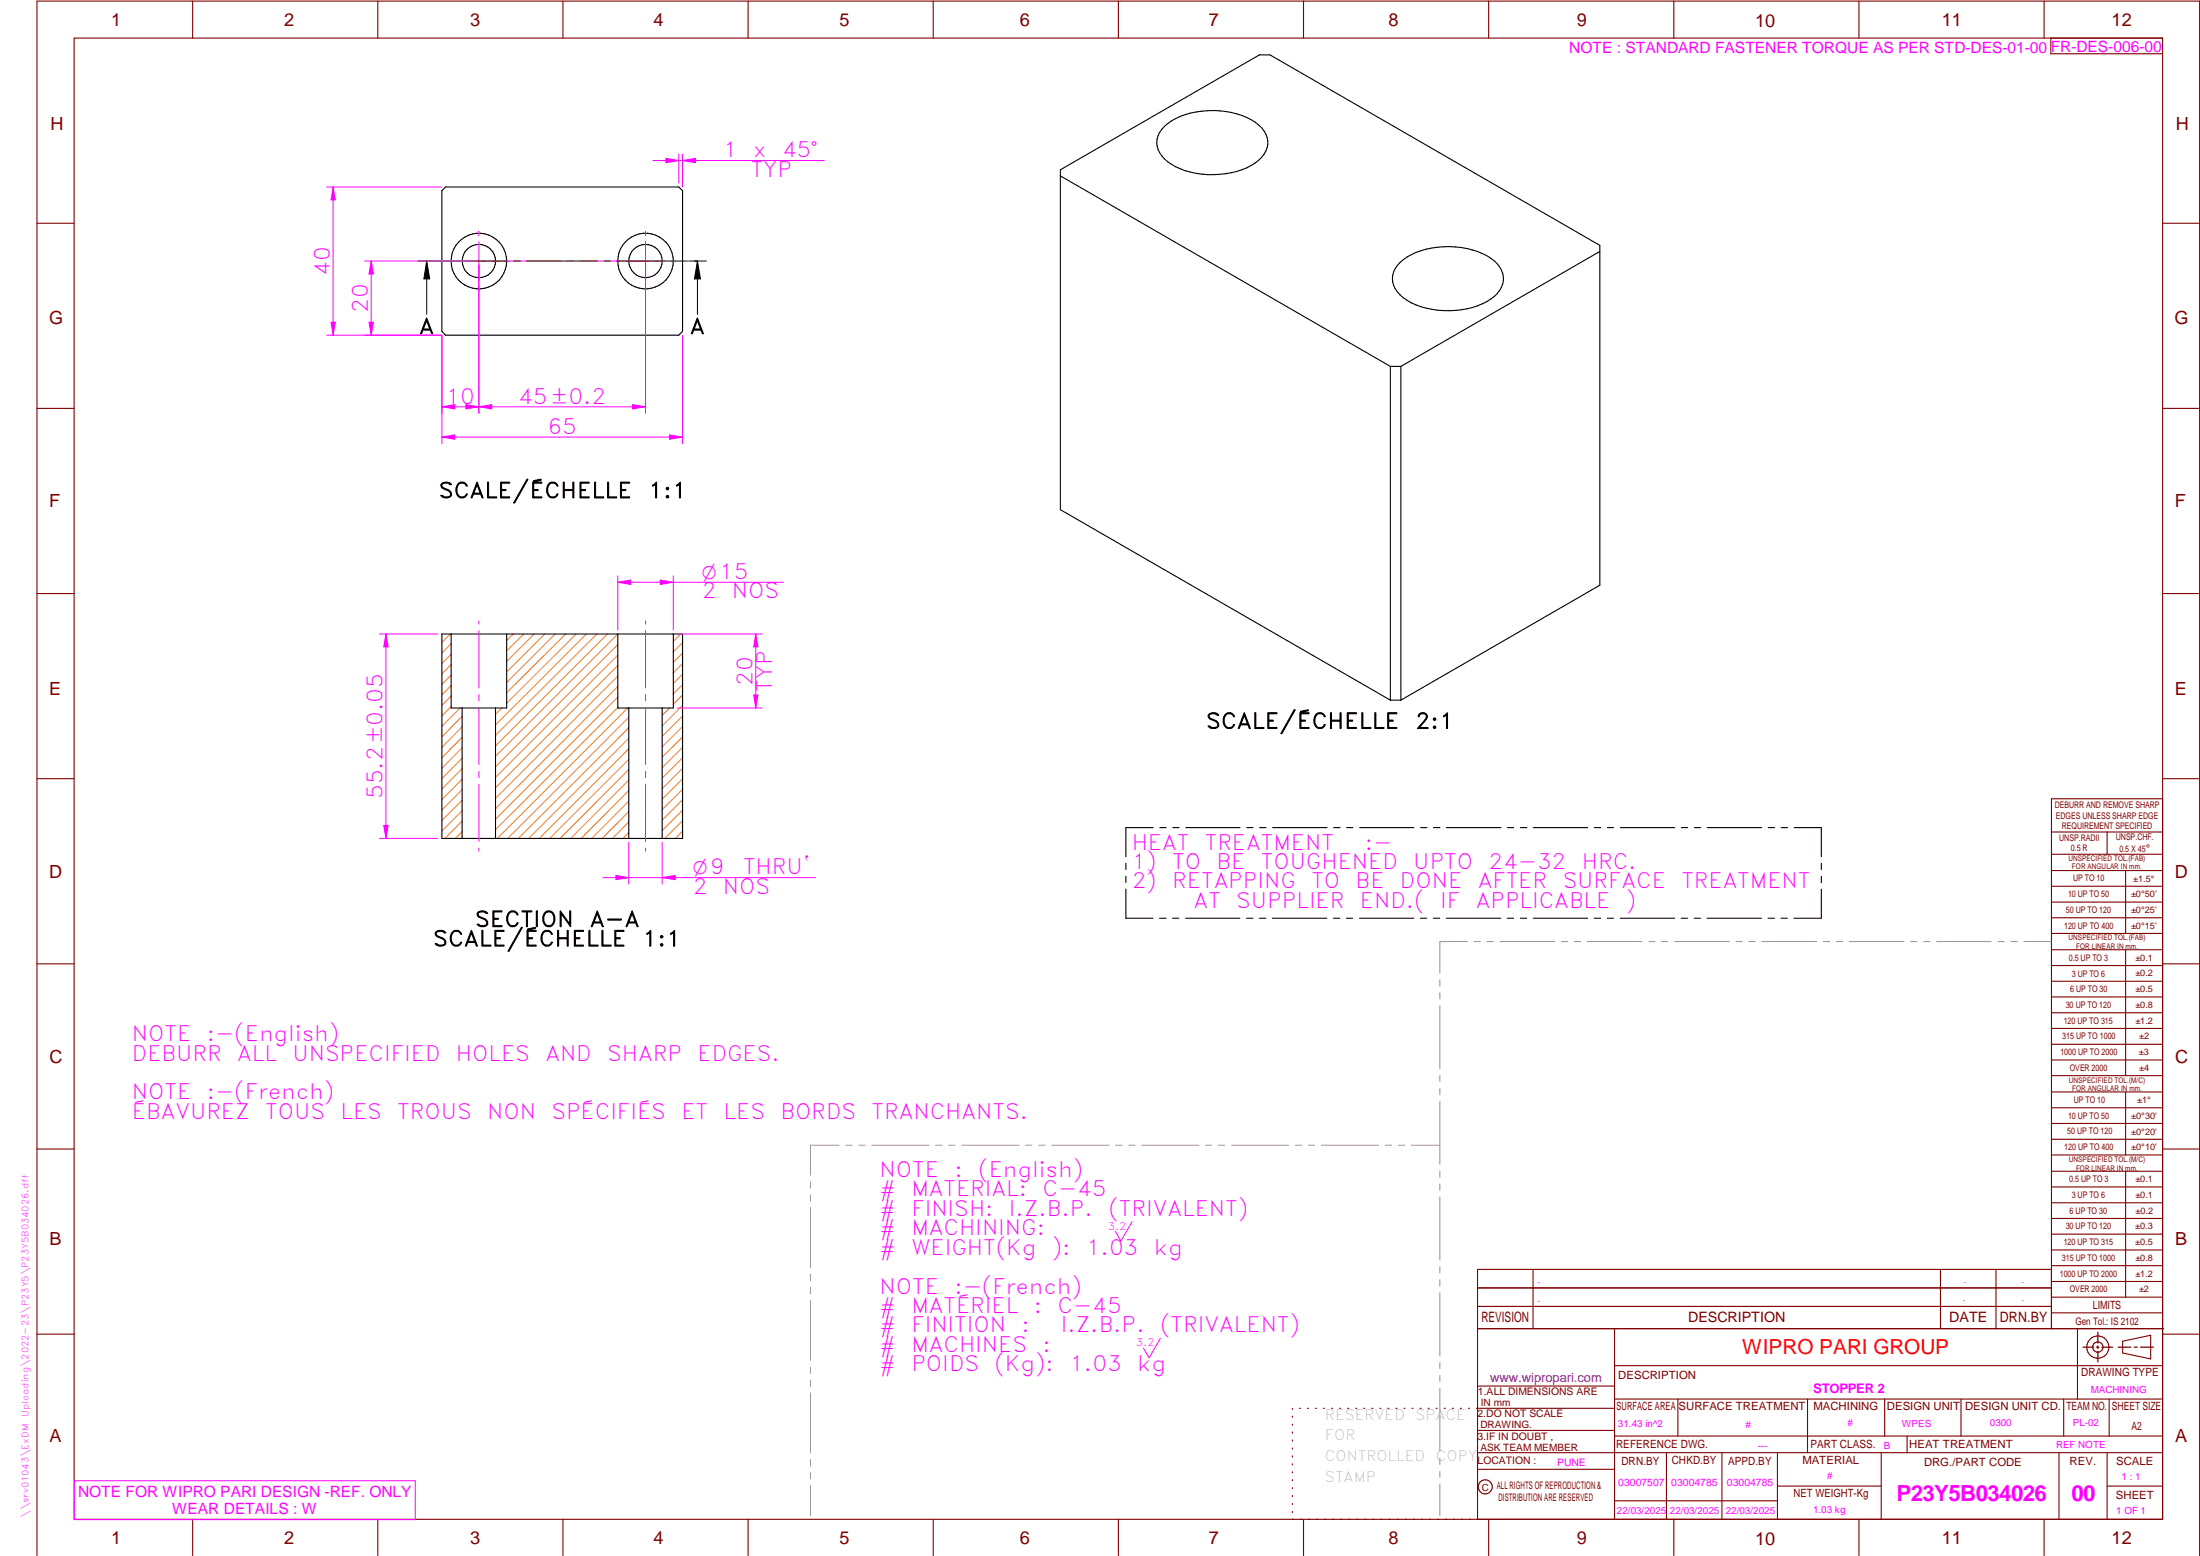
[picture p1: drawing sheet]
<svg xmlns="http://www.w3.org/2000/svg" width="594mm" height="420mm" viewBox="0 0 594 420" stroke-linecap="round" stroke-linejoin="round" font-family="sans-serif">
<g fill="none" stroke="#800000" stroke-width=".3">
<path d="M20 10.3h564v400h-564zM52 .3v10M102 .3v10M152 .3v10M202 .3v10M252 .3v10M302 .3v10M352 .3v10M402 .3v10M452 .3v10M502 .3v10M552 .3v10"/>
<path d="M553.8 10.3v4.2h30.2M10 60.3h10M584 60.3h10M10 110.3h10M584 110.3h10M10 160.3h10M584 160.3h10M10 210.3h10M584 215.7h-30v143.1M584 210.3h10M554 224.7h30M554 230.7h30"/>
<path d="M554 235.1h30M554 239.3h30M569 224.7v6M574 235.1v17M554 243.6h30M554 247.8h30M554 252.1h30M554 256.5h30M574 256.5v33.9M10 260.3h10M554 260.7h30M554 265h30"/>
<path d="M554 269.2h30M554 273.5h30M554 277.7h30M584 260.3h10M554 282h30M554 286.2h30M554 290.4h30M554 294.9h30M554 299.1h30M574 294.9v17M10 310.3h10M554 303.4h30"/>
<path d="M554 307.6h30M554 311.9h30M554 316.3h30M574 316.3v34M584 310.3h10M554 320.5h30M554 324.8h30M554 329h30M554 333.2h30M554 337.5h30M399 358.8h185.2M399 352.8h155"/>
<path d="M399 347.8h155M414 342.8v16M436 358.8v51.5M524 342.8v16M539 342.8v16M554 341.8h30M554 346h30M554 350.3h30M554 354.5h30M554 342.8h-155v67.5M561 358.8v19M10 360.3h10"/>
<path d="M399 374.3h37M436 377.8h148M453.1 377.8v10M488.1 377.8v14.5M508.9 377.8v10M529.5 377.8v10M557.3 377.8v10M569.5 377.8v10M573.2 362.2l7.6-1.6v6.3l-7.6-1.6zM584 368.8h-148M584 360.3h10M349 380.3v.3"/>
<path d="M349 382.4v.3M349 384.6v.3M349 386.7v.3M349 388.8v.3M349 391v.3M349 393.1v.3M349 395.3v.3M349 397.4v.3M349 399.5v.3M350.9 380.3h.2M353.1 380.3h.2M355.2 380.3h.3"/>
<path d="M357.4 380.3h.3M359.6 380.3h.3M361.7 380.3h.3M363.9 380.3h.3M366.1 380.3h.3M368.3 380.3h.2M370.4 380.3h.3M372.6 380.3h.3M374.8 380.3h.3M376.9 380.3h.4M379.1 380.3h.3M381.3 380.3h.3"/>
<path d="M383.4 380.3h.4M385.6 380.3h.3M387.8 380.3h.3M390 380.3h.3M392.2 380.3h.3M394.3 380.3h.3M396.5 380.3h.3M398.7 380.3h37.3M399 396.7h37M399 392.3h185M399 386.2h37M436 387.8h148"/>
<path d="M450 392.3v18M465 392.3v18M480 392.3v18M508 392.3v18M515 387.8v4.5M556 392.3v18M569 392.3v18M52 410.3v9.7M102 410.3v9.7M152 410.3v9.7M202 410.3v9.7M252 410.3v9.7"/>
<path d="M302 410.3v9.7M349 401.7v.3M349 403.8v.4M349 406v.3M349 408.1v.3M352 410.3v9.7M402 410.3v9.7M436 405.3h44M452 410.3v9.7M480 401.3h28M502 410.3v9.7M552 410.3v9.7"/>
<path d="M569 401.3h15M10 420v-419.7h584v419.7"/>
<circle cx="566.5" cy="363.7" r="1.39"/>
<circle cx="566.5" cy="363.8" r="3"/>
<circle cx="401.1" cy="401.5" r="1.9"/>
</g>
<path d="M124.1 70.5h10.5M129.3 65.2v10.5M305.7 329.9l-3 5.2-1.5-2.6M313.3 361.4l-3 5.2-1.5-2.6M20.1 399.8h92v10.5h-92z" fill="none" stroke="#f0f" stroke-width=".27"/>
<g fill="none" stroke="#949494" stroke-width=".27">
<path d="M396.2 254.3h-7.4v8.5M398.1 254.3h1.6M401.5 254.3h1.8M405 254.3h14.8M421.6 254.3h1.7M425.1 254.3h1.7M428.6 254.3h14.8M445.2 254.3h1.7M448.7 254.3h1.7M452.2 254.3h14.8M468.8 254.3h1.7M472.3 254.3h1.7"/>
<path d="M475.8 254.3h14.8M492.4 254.3h1.7M495.8 254.3h1.8M499.4 254.3h14.7M516 254.3h1.6M519.4 254.3h1.8M522.9 254.3h14.8M539.5 254.3h1.7M543 254.3h1.7M546.5 254.3h7.4M388.8 264.5v1.8M388.8 268.1v1.6"/>
<path d="M388.8 271.6v17M388.8 290.4v1.7M388.8 293.9v1.7M388.8 297.4v17M218.9 319.2v1.6M226.6 309.2h-7.7v8.1M228.4 309.2h1.7M231.9 309.2h1.7M235.4 309.2h15.5M252.7 309.2h1.7M256.2 309.2h1.7M259.7 309.2h15.5"/>
<path d="M277 309.2h1.7M280.5 309.2h1.7M284 309.2h15.5M301.2 309.2h1.8M304.8 309.2h1.7M308.3 309.2h15.5M325.5 309.2h1.7M329.1 309.2h1.6M332.6 309.2h15.4M349.8 309.2h1.7M353.3 309.2h1.7M356.8 309.2h15.5"/>
<path d="M374.1 309.2h1.7M377.6 309.2h1.7M381.1 309.2h7.7M388.8 316.2v1.7M388.8 319.7v1.7M218.9 322.6v1.8M218.9 326.1v16.2M388.8 323.2v17.1M218.9 344.1v1.8M218.9 347.6v1.7M218.9 351.2v16.1M388.8 342.1v1.6"/>
<path d="M388.8 345.6v1.7M388.8 349v17.1M218.9 369.1v1.7M218.9 372.6v1.8M218.9 376.1v16.2M388.8 367.9v1.7M388.8 371.4v1.7M388.8 374.9v17M218.9 394.1v1.8M218.9 397.6v1.7M388.8 393.7v1.7M388.8 397.2v1.7"/>
<path d="M218.9 401.2v8.1M388.8 400.7v8.6"/>
</g>
<path d="M566.5 359.7v3M562.5 363.8h2.9M566.1 363.8h.7M566.5 363.4v.7M566.5 364.9v2.8M567.6 363.8h2.9M572 363.8h3.4M576.3 363.8h.8M578 363.8h3.5" fill="none" stroke="#800000" stroke-width=".34"/>
<g fill="none" stroke="#000" stroke-width=".3">
<path d="M119.3 51.5l1-1h63l1 1v38l-1 1h-63l-1-1z"/>
<circle cx="129.3" cy="70.5" r="7.5"/>
<circle cx="129.3" cy="70.5" r="4.5"/>
<circle cx="174.3" cy="70.5" r="7.5"/>
<circle cx="174.3" cy="70.5" r="4.5"/>
</g>
<path d="M136.4 70.5h.8" fill="none" stroke="#f0f" stroke-width=".27"/>
<path d="M129.3 62.7v.7" fill="none" stroke="#f0f" stroke-width=".27"/>
<path d="M121.5 70.5h.7" fill="none" stroke="#f0f" stroke-width=".27"/>
<path d="M129.3 77.6v.7" fill="none" stroke="#f0f" stroke-width=".27"/>
<path d="M169.1 70.5h10.5M174.3 65.2v10.5" fill="none" stroke="#f0f" stroke-width=".27"/>
<path d="M181.4 70.5h.7" fill="none" stroke="#f0f" stroke-width=".27"/>
<path d="M174.3 62.7v.7" fill="none" stroke="#f0f" stroke-width=".27"/>
<path d="M166.5 70.5h.7" fill="none" stroke="#f0f" stroke-width=".27"/>
<path d="M174.3 77.6v.7" fill="none" stroke="#f0f" stroke-width=".27"/>
<g fill="none" stroke="#f0f" stroke-width=".27">
<path d="M88.2 50.5h31M130.3 70.5h.8M132.9 70.5h18.5M153.2 70.5h1.7M156.7 70.5h18.4M176.9 70.5h.9M88.2 90.5h31M89.4 87h1.1l-.5 3.5zM129.3 167.7v.8M129.3 170.3v15.5M174.3 167.7v.8M174.3 170.3v15.5"/>
<path d="M129.3 187.5v1.7M129.3 191.1v15.4M174.3 187.5v1.7M174.3 191.1v15.4M129.3 208.3v1.7M129.3 211.8v15.4M174.3 208.3v1.7M174.3 211.8v15.4M129.3 229v.9M174.3 229v.9"/>
</g>
<g fill="none" stroke="#000" stroke-width=".3">
<path d="M314.4 34.1a20.5 20.5 0 0 1 16.5-4 15.5 15.5 0 0 1 10.4 5.2 5.7 5.7 0 0 1-1.5 8 20.5 20.5 0 0 1-15.2 3.7 16.6 16.6 0 0 1-10.9-4.9 5.5 5.5 0 0 1 .7-8zM286.3 47.5l89.1 51.4M378.1 70.9a19.8 19.8 0 0 1 14.9-4.2 17.7 17.7 0 0 1 11.3 4.5 5.8 5.8 0 0 1-.8 8.9 21.9 21.9 0 0 1-18.3 3.1 12.4 12.4 0 0 1-8.9-6.1 5.6 5.6 0 0 1 1.8-6.2zM432 67.9l-53.7 31M375.4 98.9v90.2M375.4 98.9h2.9M378.3 98.9v90.2M119.3 171.2h65v55.2h-65zM136.8 171.2v20h-15v-20M181.8 171.2v20h-15v-20M124.8 191.2v35.2M133.8 191.2v35.2"/>
<path d="M169.8 191.2v35.2M178.8 191.2v35.2M375.4 189.1h2.9M378.3 189.1l53.7-31.1v-91.7l-89.1-51.5h-2.8l-53.8 31v91.8l89.1 51.5"/>
</g>
<path d="M112.9 70.5h4.7M115.2 70.5l.8 4.8h-1.5zM115.2 70.5v14.4M117.9 70.5h19M138.7 70.5h1.8M142.2 70.5h19.1M163.1 70.5h1.7M166.6 70.5h19.1M186 70.5h4.7M188.3 70.5l.8 4.8h-1.6zM188.3 70.5v14.4" fill="none" stroke="#000" stroke-width=".27"/>
<path d="M115.2 70.5l.8 4.8h-1.5zM188.3 70.5l.8 4.8h-1.6z" fill="#000"/>
<g fill="none" stroke="#ff8000" stroke-width=".27">
<path d="M121.6 171.2l-2.3 2.3M121.8 173.8l-2.5 2.5M121.8 176.7l-2.5 2.5M121.8 179.5l-2.5 2.4M138.6 171.2l-1.8 1.7M141.4 171.2l-4.6 4.6M144.2 171.2l-7.4 7.4M147.1 171.2l-10.3 10.2M149.9 171.2l-13.1 13.1M152.7 171.2l-15.9 15.9M155.6 171.2l-18.8 18.7M158.4 171.2l-24.6 24.5"/>
<path d="M161.2 171.2l-27.4 27.4M164 171.2l-30.2 30.2M166.8 176.9l-33 33M166.8 179.7l-33 33M166.8 171.2l-33 33M166.8 174.1l-33 33M183.8 171.2l-2 2M184.3 173.5l-2.5 2.5M184.3 176.4l-2.5 2.5M184.3 179.2l-2.5 2.5M121.8 182.3l-2.5 2.5M121.8 185.1l-2.5 2.5"/>
<path d="M121.8 188l-2.5 2.5M121.8 190.8l-2.5 2.5M124.2 191.2l-4.9 4.9M124.8 193.4l-5.5 5.5M124.8 196.3l-5.5 5.5M124.8 199.1l-5.5 5.5M135.5 191.2l-1.7 1.7M166.8 182.5l-33 33.1M166.8 185.4l-33 33M166.8 188.2l-33 33M166.8 191.1l-33 32.9M169.5 191.2l-35.2 35.2"/>
<path d="M169.8 193.7l-32.7 32.7M169.8 196.5l-29.9 29.9M169.8 199.3l-27 27.1M180.8 191.2l-2 2M184.3 182l-2.5 2.5M184.3 187.7l-2.5 2.5M184.3 184.8l-2.5 2.6M184.3 190.5l-5.5 5.5M184.3 196.2l-5.5 5.5M184.3 193.3l-5.5 5.5M184.3 199l-5.5 5.5M124.8 204.8l-5.5 5.4"/>
<path d="M124.8 201.9l-5.5 5.5M124.8 207.6l-5.5 5.5M124.8 210.4l-5.5 5.5M124.8 213.2l-5.5 5.5M124.8 216.1l-5.5 5.5M124.8 218.9l-5.5 5.5M169.8 202.2l-24.2 24.2M169.8 205l-21.4 21.4M169.8 207.8l-18.5 18.6M169.8 210.7l-15.7 15.7M169.8 213.5l-12.9 12.9M169.8 216.3l-10 10.1"/>
<path d="M169.8 219.2l-7.2 7.2M184.3 201.8l-5.5 5.5M184.3 204.6l-5.5 5.5M184.3 207.5l-5.5 5.5M184.3 210.3l-5.5 5.5M184.3 213.1l-5.5 5.5M184.3 215.9l-5.5 5.5M184.3 218.8l-5.5 5.5M124.8 221.7l-4.7 4.7M124.8 224.5l-1.8 1.9M169.8 222l-4.4 4.4M169.8 224.8l-1.6 1.6"/>
<path d="M184.3 224.5l-1.9 1.9M184.3 221.6l-4.8 4.8"/>
</g>
<path d="M89.4 87h1.1l-.5 3.5z" fill="#f0f"/>
<path d="M90 50.5l.5 3.5h-1.1z" fill="none" stroke="#f0f" stroke-width=".27"/>
<path d="M90 50.5l.5 3.5h-1.1z" fill="#f0f"/>
<path d="M90 50.5v40M119.3 90.6v29.2M184.3 90.6v29.2M119.3 118l3.5-.6v1.2z" fill="none" stroke="#f0f" stroke-width=".27"/>
<path d="M119.3 118l3.5-.6v1.2z" fill="#f0f"/>
<path d="M180.8 117.4l3.5 .6-3.5 .6z" fill="none" stroke="#f0f" stroke-width=".27"/>
<path d="M180.8 117.4l3.5 .6-3.5 .6z" fill="#f0f"/>
<path d="M129.3 71.5v40.1M119.3 90.6v21M119.3 118h65M119.3 109.9l3.5-.6v1.1z" fill="none" stroke="#f0f" stroke-width=".27"/>
<path d="M119.3 109.9l3.5-.6v1.1z" fill="#f0f"/>
<path d="M125.8 109.3l3.5 .6-3.5 .5z" fill="none" stroke="#f0f" stroke-width=".27"/>
<path d="M125.8 109.3l3.5 .6-3.5 .5z" fill="#f0f"/>
<path d="M129.3 71.5v40.1M174.3 71.5v40.1M119.3 109.9h10M129.3 109.9l3.5-.6v1.1z" fill="none" stroke="#f0f" stroke-width=".27"/>
<path d="M129.3 109.9l3.5-.6v1.1z" fill="#f0f"/>
<path d="M170.8 109.3l3.5 .6-3.5 .5z" fill="none" stroke="#f0f" stroke-width=".27"/>
<path d="M170.8 109.3l3.5 .6-3.5 .5z" fill="#f0f"/>
<path d="M98.5 70.5h29.8M98.5 90.5h20.7M99.6 87h1.2l-.6 3.5zM129.3 109.9h45" fill="none" stroke="#f0f" stroke-width=".27"/>
<path d="M99.6 87h1.2l-.6 3.5z" fill="#f0f"/>
<path d="M100.2 70.5l.6 3.5h-1.2z" fill="none" stroke="#f0f" stroke-width=".27"/>
<path d="M100.2 70.5l.6 3.5h-1.2z" fill="#f0f"/>
<path d="M183.3 41.6v7.8M184.3 41.6v8.9M184.3 43.3l3.5-.5v1.1zM100.2 70.5v20" fill="none" stroke="#f0f" stroke-width=".27"/>
<path d="M184.3 43.3l3.5-.5v1.1z" fill="#f0f"/>
<path d="M179.8 42.8l3.5 .5-3.5 .6z" fill="none" stroke="#f0f" stroke-width=".27"/>
<path d="M179.8 42.8l3.5 .5-3.5 .6z" fill="#f0f"/>
<path d="M176.3 43.3h46.3M182.9 171.2h23M204.1 171.2l.6 3.5h-1.2zM182.9 191.2h23" fill="none" stroke="#f0f" stroke-width=".27"/>
<path d="M204.1 171.2l.6 3.5h-1.2z" fill="#f0f"/>
<path d="M203.5 187.7h1.2l-.6 3.5z" fill="none" stroke="#f0f" stroke-width=".27"/>
<path d="M203.5 187.7h1.2l-.6 3.5z" fill="#f0f"/>
<path d="M166.8 155.5v14.6M166.8 157.2l3.5-.6v1.2zM181.8 155.5v14.6M204.1 171.2v20" fill="none" stroke="#f0f" stroke-width=".27"/>
<path d="M166.8 157.2l3.5-.6v1.2z" fill="#f0f"/>
<path d="M178.3 156.6l3.5 .6-3.5 .6z" fill="none" stroke="#f0f" stroke-width=".27"/>
<path d="M178.3 156.6l3.5 .6-3.5 .6z" fill="#f0f"/>
<path d="M166.8 157.2h44.8M169.8 227.4v11.3M178.8 237l3.5-.6v1.1zM178.8 227.4v11.3" fill="none" stroke="#f0f" stroke-width=".27"/>
<path d="M178.8 237l3.5-.6v1.1z" fill="#f0f"/>
<path d="M166.3 236.4l3.5 .6-3.5 .5z" fill="none" stroke="#f0f" stroke-width=".27"/>
<path d="M166.3 236.4l3.5 .6-3.5 .5z" fill="#f0f"/>
<path d="M102.5 171.2h15.8M104.2 171.2l.6 3.5h-1.2zM102.5 226.4h15.8M162.8 237h57.5" fill="none" stroke="#f0f" stroke-width=".27"/>
<path d="M104.2 171.2l.6 3.5h-1.2z" fill="#f0f"/>
<path d="M103.6 222.9h1.2l-.6 3.5z" fill="none" stroke="#f0f" stroke-width=".27"/>
<path d="M103.6 222.9h1.2l-.6 3.5z" fill="#f0f"/>
<path d="M104.2 171.2v55.2" fill="none" stroke="#f0f" stroke-width=".27"/>
<g fill="none" stroke="#000" stroke-width=".3">
<path d="M304 233.1v1.7M304 236.6v1.7M311.4 223.5h-7.4v7.8M313.2 223.5h1.7M316.7 223.5h1.7M320.2 223.5h14.6M336.7 223.5h1.7M340.1 223.5h1.8M343.7 223.5h14.6M360.1 223.5h1.8M363.6 223.5h1.7M367.2 223.5h14.6"/>
<path d="M383.6 223.5h1.7M387.1 223.5h1.7M390.6 223.5h14.7M407.1 223.5h1.7M410.6 223.5h1.7M414.1 223.5h14.6M430.5 223.5h1.8M434 223.5h1.7M437.6 223.5h14.6M454 223.5h1.7M457.5 223.5h1.7M461 223.5h14.7"/>
<path d="M477.5 223.5h1.7M481 223.5h1.7M484.5 223.5h7.3v7.9M491.8 233.1v1.7M491.8 236.6v1.7M304 240.1v7.8h7.4M313.1 247.9h1.8M316.6 247.9h1.7M320.2 247.9h14.6M336.6 247.9h1.7M340.1 247.9h1.7M343.6 247.9h14.7"/>
<path d="M360.1 247.9h1.7M363.6 247.9h1.7M367.1 247.9h14.7M383.6 247.9h1.7M387 247.9h1.8M390.6 247.9h14.7M407 247.9h1.7M410.5 247.9h1.7M414 247.9h14.7M430.5 247.9h1.7M434 247.9h1.7M437.5 247.9h14.7"/>
<path d="M454 247.9h1.7M457.5 247.9h1.7M461 247.9h14.7M477.4 247.9h1.8M480.9 247.9h1.7M491.8 240.1v7.8h-7.3"/>
</g>
<g font-size="6" fill="#f0f">
<text x="512.1" y="405.2">P23Y5B034026</text>
<text x="559.4" y="405.2">00</text>
</g>
<g font-size="5.7" fill="#f0f">
<text x="195.3" y="42.5">1</text>
<text x="202.7" y="47.7">TYP</text>
<text x="203.4" y="42.5">x</text>
<text x="211.2" y="42.5">45°</text>
<text x="89.1" y="74.4" transform="rotate(-90 89.1 74.4)">40</text>
<text x="99.3" y="84.5" transform="rotate(-90 99.3 84.5)">20</text>
<text x="120.3" y="109">10</text>
<text x="139.9" y="109">45±0.2</text>
<text x="147.9" y="117.2">65</text>
<text x="189.5" y="161.6">2</text>
<text x="197.6" y="161.6">NOS</text>
<text x="203.2" y="185.1" transform="rotate(-90 203.2 185.1)">20</text>
<text x="208.5" y="186.8" transform="rotate(-90 208.5 186.8)">TYP</text>
<text x="103.3" y="215.7" transform="rotate(-90 103.3 215.7)">55.2±0.05</text>
<text x="305.6" y="229.4">HEAT</text>
<text x="325.3" y="229.4">TREATMENT</text>
<text x="368.6" y="229.4">:-</text>
<text x="200.7" y="236.1">THRU`</text>
<text x="305.6" y="234.7">1)</text>
<text x="305.6" y="239.9">2)</text>
<text x="316.6" y="234.7">TO</text>
<text x="316.6" y="239.9">RETAPPING</text>
<text x="328.5" y="234.7">BE</text>
<text x="340.5" y="234.7">TOUGHENED</text>
<text x="354.1" y="239.9">TO</text>
<text x="366.1" y="239.9">BE</text>
<text x="378" y="239.9">DONE</text>
<text x="381.6" y="234.7">UPTO</text>
<text x="399" y="239.9">AFTER</text>
<text x="402" y="234.7">24-32</text>
<text x="422" y="239.9">SURFACE</text>
<text x="427.1" y="234.7">HRC.</text>
<text x="454" y="239.9">TREATMENT</text>
<text x="187.1" y="241.3">2</text>
<text x="195.2" y="241.3">NOS</text>
<text x="322.3" y="245.2">AT</text>
<text x="333.8" y="245.2">SUPPLIER</text>
<text x="367.2" y="245.2">END.(</text>
<text x="388.9" y="245.2">IF</text>
<text x="398.5" y="245.2">APPLICABLE</text>
<text x="439" y="245.2">)</text>
<text x="35.6" y="281.1">NOTE</text>
<text x="55.8" y="281.1">:-(English)</text>
<text x="35.6" y="286.4">DEBURR</text>
<text x="64.1" y="286.4">ALL</text>
<text x="79" y="286.4">UNSPECIFIED</text>
<text x="123.1" y="286.4">HOLES</text>
<text x="147.3" y="286.4">AND</text>
<text x="164" y="286.4">SHARP</text>
<text x="188.3" y="286.4">EDGES.</text>
<text x="35.6" y="296.9">NOTE</text>
<text x="55.8" y="296.9">:-(French)</text>
<text x="35.6" y="302.1">ÉBAVUREZ</text>
<text x="71.6" y="302.1">TOUS</text>
<text x="91.9" y="302.1">LES</text>
<text x="107.3" y="302.1">TROUS</text>
<text x="131.6" y="302.1">NON</text>
<text x="148.9" y="302.1">SPÉCIFIÉS</text>
<text x="184" y="302.1">ET</text>
<text x="195.4" y="302.1">LES</text>
<text x="210.7" y="302.1">BORDS</text>
<text x="235.4" y="302.1">TRANCHANTS.</text>
<text x="237.5" y="317.8">NOTE</text>
<text x="257.7" y="317.8">:</text>
<text x="264.1" y="317.8">(English)</text>
<text x="237.5" y="323">#</text>
<text x="246.1" y="323">MATERIAL:</text>
<text x="281.5" y="323">C-45</text>
<text x="237.5" y="328.3">#</text>
<text x="246.1" y="328.3">FINISH:</text>
<text x="272.4" y="328.3">I.Z.B.P.</text>
<text x="299.3" y="328.3">(TRIVALENT)</text>
<text x="237.5" y="333.5">#</text>
<text x="246.1" y="333.5">MACHINING:</text>
<text x="237.5" y="338.8">#</text>
<text x="246.1" y="338.8">WEIGHT(Kg</text>
<text x="284" y="338.8">):</text>
<text x="293.3" y="338.8">1.03</text>
<text x="311.6" y="338.8">kg</text>
<text x="237.5" y="349.3">NOTE</text>
<text x="257.7" y="349.3">:-(French)</text>
<text x="237.5" y="354.5">#</text>
<text x="237.5" y="359.8">#</text>
<text x="246.1" y="354.5">MATÉRIEL</text>
<text x="246.1" y="359.8">FINITION</text>
<text x="275.8" y="359.8">:</text>
<text x="279.1" y="354.5">:</text>
<text x="285.6" y="354.5">C-45</text>
<text x="286.4" y="359.8">I.Z.B.P.</text>
<text x="313.3" y="359.8">(TRIVALENT)</text>
<text x="237.5" y="365">#</text>
<text x="246.1" y="365">MACHINES</text>
<text x="281.5" y="365">:</text>
<text x="237.5" y="370.3">#</text>
<text x="246.1" y="370.3">POIDS</text>
<text x="268.5" y="370.3">(Kg):</text>
<text x="288.8" y="370.3">1.03</text>
<text x="307.1" y="370.3">kg</text>
</g>
<g font-size="5.7">
<text x="113.2" y="90.1">A</text>
<text x="186.3" y="90.1">A</text>
<text x="118.5" y="134.5">SCALE/ÉCHELLE</text>
<text x="175.1" y="134.5">1:1</text>
<text x="325.7" y="196.7">SCALE/ÉCHELLE</text>
<text x="382.2" y="196.7">2:1</text>
<text x="128.3" y="250.2">SECTION</text>
<text x="159.3" y="250.2">A-A</text>
<text x="117" y="255.5">SCALE/ÉCHELLE</text>
<text x="173.5" y="255.5">1:1</text>
</g>
<text font-size="5.6" fill="#f00" x="470.5" y="365.5">WIPRO PARI GROUP</text>
<g font-size="5.4" fill="#f0f">
<text x="189.5" y="156.3">O15</text>
<text x="187.1" y="236.1">O9</text>
</g>
<g font-size="4.9" fill="#800000">
<text x="30" y="6.9">1</text>
<text x="76.7" y="6.9">2</text>
<text x="127" y="6.9">3</text>
<text x="176.5" y="6.9">4</text>
<text x="226.7" y="6.9">5</text>
<text x="275.4" y="6.9">6</text>
<text x="326.4" y="6.9">7</text>
<text x="375" y="6.9">8</text>
<text x="425.8" y="6.9">9</text>
<text x="473.9" y="7.3">10</text>
<text x="524.3" y="6.9">11</text>
<text x="570.2" y="6.9">12</text>
<text x="13.6" y="35.1">H</text>
<text x="587.6" y="35.1">H</text>
<text x="13.2" y="87.5">G</text>
<text x="587.2" y="87.5">G</text>
<text x="13.2" y="137">F</text>
<text x="587.2" y="137">F</text>
<text x="13.2" y="187.6">E</text>
<text x="587.2" y="187.6">E</text>
<text x="13.2" y="237">D</text>
<text x="587.2" y="237">D</text>
<text x="13.4" y="287.1">C</text>
<text x="587.4" y="287.1">C</text>
<text x="13.4" y="336.2">B</text>
<text x="587.4" y="336.2">B</text>
<text x="13.4" y="389.3">A</text>
<text x="587.4" y="389.3">A</text>
<text x="30" y="416.9">1</text>
<text x="76.7" y="416.9">2</text>
<text x="127" y="416.9">3</text>
<text x="176.5" y="416.9">4</text>
<text x="226.7" y="416.9">5</text>
<text x="275.4" y="416.9">6</text>
<text x="326.4" y="416.9">7</text>
<text x="375" y="416.9">8</text>
<text x="425.8" y="416.9">9</text>
<text x="473.9" y="417.3">10</text>
<text x="524.3" y="416.9">11</text>
<text x="570.2" y="416.9">12</text>
</g>
<g font-size="4.2" fill="#f0f">
<text x="423.7" y="14.3">NOTE : STANDARD FASTENER TORQUE AS PER STD-DES-01-00</text>
<text x="553.8" y="14">FR-DES-006-00</text>
<text x="21.1" y="404.3">NOTE FOR WIPRO PARI DESIGN -REF. ONLY</text>
<text x="46.5" y="408.8">WEAR DETAILS : W</text>
</g>
<g font-size="3.9" fill="#800000">
<text x="400" y="357.1">REVISION</text>
<text x="455.9" y="357.1">DESCRIPTION</text>
<text x="526.4" y="357.1">DATE</text>
<text x="540" y="357.1">DRN.BY</text>
</g>
<g font-size="3.9" fill="#c0c0c0">
<text x="357.8" y="383.3">RESERVED</text>
<text x="382.3" y="383.3">SPACE</text>
<text x="357.8" y="388.9">FOR</text>
<text x="357.8" y="394.5">CONTROLLED</text>
<text x="387.8" y="394.5">COPY</text>
<text x="357.8" y="400">STAMP</text>
</g>
<text font-size="3.6" fill="#f0f" x="489.7" y="376.1">STOPPER 2</text>
<text font-size="3.5" fill="#00f" x="402.4" y="373.3">www.wipropari.com</text>
<g font-size="3.1" fill="#800000">
<text x="565.1" y="353.5">LIMITS</text>
<text x="562" y="371.7">DRAWING TYPE</text>
<text x="437" y="372.3">DESCRIPTION</text>
<text x="436.5" y="380.8">SURFACE AREA</text>
<text x="453.3" y="380.8">SURFACE TREATMENT</text>
<text x="489.7" y="380.8">MACHINING</text>
<text x="509.5" y="380.8">DESIGN UNIT</text>
<text x="530.6" y="380.8">DESIGN UNIT CD.</text>
<text x="558" y="380.6">TEAM NO.</text>
<text x="570.3" y="380.7">SHEET SIZE</text>
<text x="575.6" y="386.1">A2</text>
<text x="436.4" y="391.1">REFERENCE DWG.</text>
<text x="437.8" y="395.5">DRN.BY</text>
<text x="451.4" y="395.4">CHKD.BY</text>
<text x="466.6" y="395.5">APPD.BY</text>
<text x="486.7" y="395.4">MATERIAL</text>
<text x="488.9" y="390.9">PART CLASS.</text>
<text x="515.6" y="390.9">HEAT TREATMENT</text>
<text x="519.6" y="395.9">DRG./PART CODE</text>
<text x="558.9" y="395.5">REV.</text>
<text x="571.4" y="395.6">SCALE</text>
<text x="484.3" y="404.2">NET WEIGHT-Kg</text>
<text x="571.4" y="404.7">SHEET</text>
</g>
<text font-size="3" fill="#800000" x="579.5" y="230.1">°</text>
<g font-size="2.8" fill="#f0f">
<text x="299.1" y="332.1">3.2</text>
<text x="306.7" y="363.6">3.2</text>
<text x="420.5" y="396">PUNE</text>
<text x="437" y="401.2">03007507</text>
<text x="451.3" y="401.2">03004785</text>
<text x="466.3" y="401.2">03004785</text>
</g>
<g font-size="2.8" fill="#800000">
<text x="560.4" y="357.7">Gen Tol.: IS 2102</text>
<text x="399.1" y="376.6">1.ALL DIMENSIONS ARE</text>
<text x="399" y="382.7">2.DO NOT SCALE</text>
<text x="399" y="388.7">3.IF IN DOUBT ,</text>
<text x="399" y="395.4">LOCATION :</text>
<text x="404.2" y="402">ALL RIGHTS OF REPRODUCTION &amp;</text>
<text x="404.7" y="405.4">DISTRIBUTION ARE RESERVED</text>
</g>
<g font-size="2.7" fill="#f0f">
<text x="564.6" y="376.2">MACHINING</text>
<text x="436.9" y="385.4">31.43 in^2</text>
<text x="471.4" y="385.5">#</text>
<text x="498.9" y="385">#</text>
<text x="513.6" y="385.3">WPES</text>
<text x="537.3" y="385.1">0300</text>
<text x="559.7" y="385.1">PL-02</text>
<text x="474.6" y="391.2">---</text>
<text x="508.7" y="391.2">B</text>
<text x="555.2" y="391.1">REF NOTE</text>
<text x="493.4" y="399.5">#</text>
<text x="572.8" y="399.7">1 : 1</text>
<text x="436.6" y="408.7">22/03/2025</text>
<text x="450.9" y="408.8">22/03/2025</text>
<text x="466" y="408.9">22/03/2025</text>
<text x="489.6" y="408.5">1.03 kg</text>
<text x="571.4" y="408.7">1 OF 1</text>
</g>
<g font-size="2.7" fill="#800000">
<text x="399.9" y="379.7">IN mm</text>
<text x="399.7" y="385.7">DRAWING.</text>
<text x="399.7" y="391.8">ASK TEAM MEMBER</text>
<text x="400.1" y="402.5">C</text>
</g>
<g font-size="2.5" fill="#800000">
<text x="554.9" y="218.3">DEBURR AND REMOVE SHARP</text>
<text x="555.2" y="221">EDGES UNLESS SHARP EDGE</text>
<text x="556.1" y="227.1">UNSP.RADII</text>
<text x="556.8" y="223.8">REQUIREMENT SPECIFIED</text>
<text x="571.4" y="226.9">UNSP.CHF.</text>
<text x="559.2" y="229.9">0.5 R</text>
<text x="572.3" y="230.1">0.5 X 45</text>
<text x="559.8" y="238">UP TO 10</text>
<text x="576.1" y="238.1">±1.5°</text>
<text x="558.5" y="242.2">10 UP TO 50</text>
<text x="575.5" y="242.3">±0°50'</text>
<text x="557.4" y="250.7">120 UP TO 400</text>
<text x="557.9" y="246.5">50 UP TO 120</text>
<text x="575.5" y="250.7">±0°15'</text>
<text x="575.5" y="246.5">±0°25'</text>
<text x="558.7" y="259.4">0.5 UP TO 3</text>
<text x="559.5" y="263.7">3 UP TO 6</text>
<text x="576.6" y="263.6">±0.2</text>
<text x="576.6" y="259.4">±0.1</text>
<text x="559" y="267.9">6 UP TO 30</text>
<text x="576.6" y="267.9">±0.5</text>
<text x="557.8" y="272.2">30 UP TO 120</text>
<text x="576.6" y="272.2">±0.8</text>
<text x="556.9" y="280.7">315 UP TO 1000</text>
<text x="557.3" y="276.4">120 UP TO 315</text>
<text x="576.6" y="276.4">±1.2</text>
<text x="577.7" y="280.7">±2</text>
<text x="556.4" y="284.9">1000 UP TO 2000</text>
<text x="577.6" y="284.9">±3</text>
<text x="558.9" y="289.2">OVER 2000</text>
<text x="577.7" y="289.3">±4</text>
<text x="560" y="297.9">UP TO 10</text>
<text x="577.1" y="297.9">±1°</text>
<text x="558.5" y="302.1">10 UP TO 50</text>
<text x="575.5" y="302.1">±0°30'</text>
<text x="557.4" y="310.6">120 UP TO 400</text>
<text x="558.2" y="306.3">50 UP TO 120</text>
<text x="575.5" y="310.6">±0°10'</text>
<text x="575.5" y="306.4">±0°20'</text>
<text x="558.8" y="319.2">0.5 UP TO 3</text>
<text x="559.4" y="323.4">3 UP TO 6</text>
<text x="576.6" y="319.2">±0.1</text>
<text x="576.6" y="323.5">±0.1</text>
<text x="558.9" y="327.7">6 UP TO 30</text>
<text x="576.7" y="327.7">±0.2</text>
<text x="557.8" y="332">30 UP TO 120</text>
<text x="576.6" y="332">±0.3</text>
<text x="556.8" y="340.5">315 UP TO 1000</text>
<text x="557.3" y="336.3">120 UP TO 315</text>
<text x="576.6" y="336.3">±0.5</text>
<text x="576.6" y="340.5">±0.8</text>
<text x="556.2" y="344.7">1000 UP TO 2000</text>
<text x="576.6" y="344.7">±1.2</text>
<text x="558.9" y="349">OVER 2000</text>
<text x="577.6" y="349">±2</text>
</g>
<g font-size="2.5" fill="#f0f">
<text x="415.2" y="346.4">.</text>
<text x="530.3" y="346.5">.</text>
<text x="545.9" y="346.4">.</text>
<text x="415.2" y="351.5">.</text>
<text x="530" y="351.3">.</text>
<text x="545.9" y="351.4">.</text>
</g>
<g font-size="2.4" fill="#f0f">
<text x="7.7" y="382.7" transform="rotate(-90 7.7 382.7)">Uploading\2022-23\P23Y5\P23Y5B034026.dft</text>
<text x="7.7" y="409.8" transform="rotate(-90 7.7 409.8)">\\srv01043\ExDM</text>
</g>
<g font-size="2.1" fill="#800000">
<text x="558.5" y="232.4">UNSPECIFIED TOL.(FAB)</text>
<text x="559.5" y="234.7">FOR ANGULAR IN mm.</text>
<text x="558.6" y="253.9">UNSPECIFIED TOL.(FAB)</text>
<text x="560.7" y="256.3">FOR LINEAR IN mm.</text>
<text x="558.7" y="292.3">UNSPECIFIED TOL.(M/C)</text>
<text x="559.6" y="294.7">FOR ANGULAR IN mm.</text>
<text x="558.7" y="313.7">UNSPECIFIED TOL.(M/C)</text>
<text x="560.6" y="316.1">FOR LINEAR IN mm.</text>
</g>
</svg>
